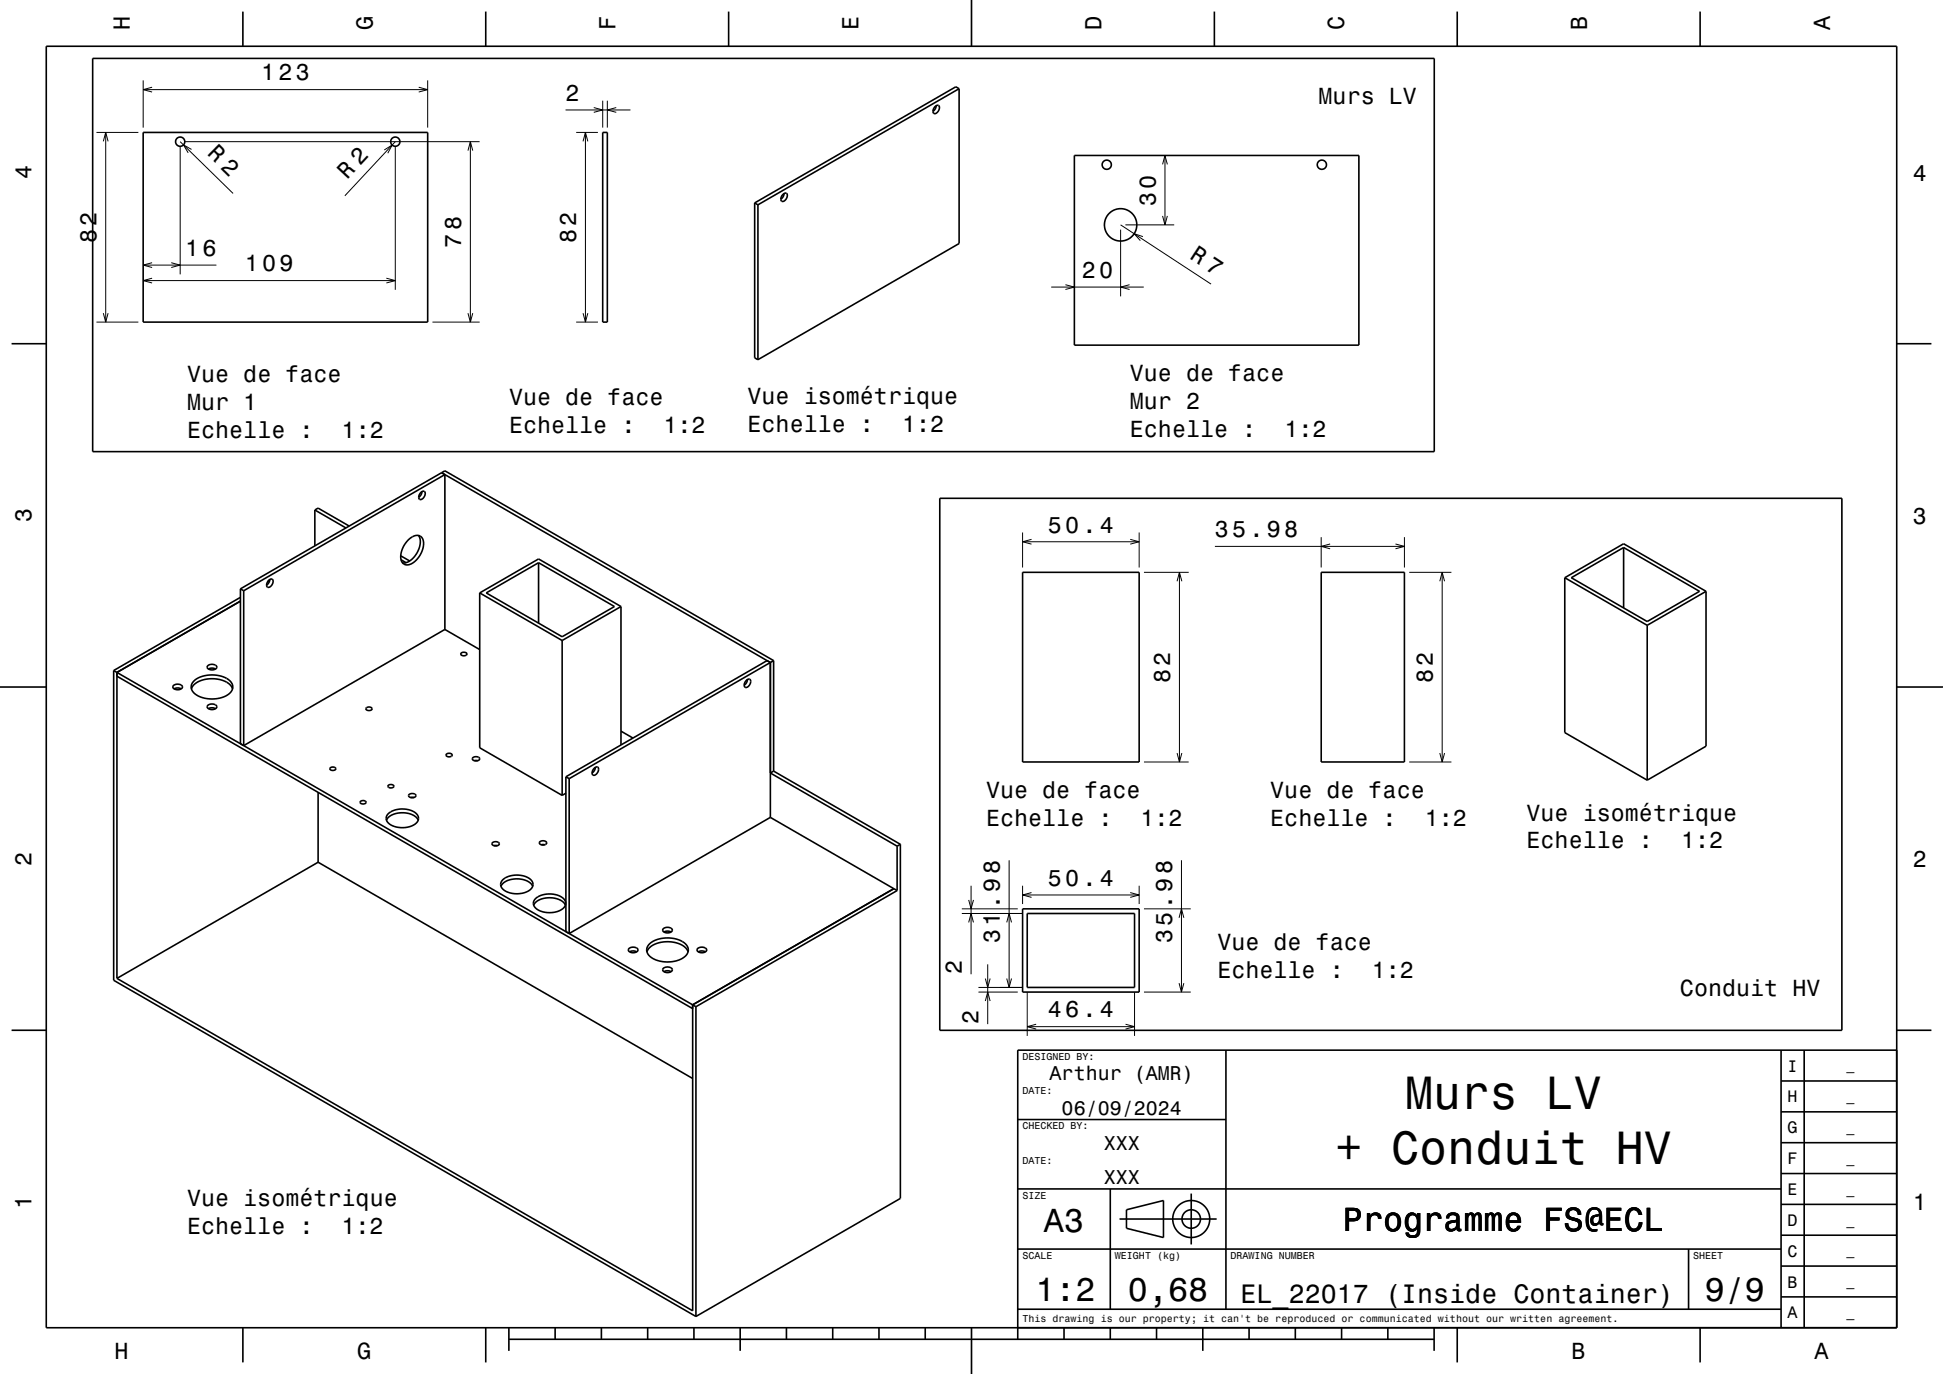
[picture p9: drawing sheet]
<svg xmlns="http://www.w3.org/2000/svg" width="420mm" height="297mm" viewBox="0 0 420 297" stroke-linecap="round" stroke-linejoin="round" font-family="sans-serif">
<g fill="none" stroke="#000" stroke-width=".22">
<path d="M30.9 17.4v10.2M30.9 19.4h61.5M32.9 18.9l-2 .5 2 .5M90.5 18.9l1.9 .5-1.9 .5M92.4 17.4v10.2M20.8 28.6h9.1M22.3 30.6l.5-2 .6 2M22.8 28.6v41M38.9 31.7v27.6M38.9 30.6l11.5 11.2M40 30.6h63.7M41.4 32.3l-1.7-1 1 1.7"/>
<path d="M83.1 32.4l1.7-1-1 1.7M85.4 31.7v31M85.4 30.6l-10.9 11.7M101.2 32.6l.5-2 .5 2M101.7 30.6v39M122.2 23.8h14.1M124.5 28.6h4.7M126 30.6l.5-2 .6 2M126.5 28.6v41M128.4 23.3l1.9 .5-1.9 .5M130.3 21.8v5.8M131.3 21.8v5.8"/>
<path d="M133.2 23.3l-1.9 .5 1.9 .5M251.3 35.5l.5-1.9 .5 1.9M251.8 33.6v15M30.9 57.3h15.9M32.9 56.8l-2 .5 2 .5M37 56.8l1.9 .5-1.9 .5M242.2 49.6v14.5M242.2 48.6l19.6 12.8M243.3 48.6h10.5M247.1 51.1l-1.9-.6 1.3 1.5M251.3 46.7l.5 1.9 .5-1.9M20.8 69.6h9.1"/>
<path d="M22.3 67.7l.5 1.9 .6-1.9M30.9 60.7h54.5M32.9 60.1l-2 .6 2 .5M83.5 60.1l1.9 .6-1.9 .5M93.5 69.6h10.2M101.2 67.7l.5 1.9 .5-1.9M124.5 69.6h4.7M126 67.7l.5 1.9 .6-1.9M227.2 62.1h20M230.3 61.5l1.9 .6-1.9 .5M244.2 61.5l-2 .6 2 .5M221 115.1v7.6"/>
<path d="M221 117.1h25.2M223 116.6l-2 .5 2 .5M244.3 116.6l1.9 .5-1.9 .5M246.2 115.1v7.6M262.6 118.1h41M285.6 116.1v6.6M287.5 117.6l-1.9 .5 1.9 .5M301.7 117.6l1.9 .5-1.9 .5M303.6 116.1v6.6M247.3 123.7h9.7M254.4 125.6l.6-1.9 .5 1.9M255 123.7v41"/>
<path d="M304.6 123.7h9.1M311.2 125.6l.5-1.9 .6 1.9M311.7 123.7v41M247.3 164.7h9.7M254.4 162.8l.6 1.9 .5-1.9M304.6 164.7h9.1M311.2 162.8l.5 1.9 .6-1.9M207.9 196.5h12.1M207.9 197.5h13.1M209.4 194.5l.5 2 .5-2M209.4 199.4l.5-1.9 .5 1.9M209.9 191.5v19.1"/>
<path d="M217.6 199.4l.5-1.9 .6 1.9M218.1 185.9v27.5M221 191.5v3.9M221 193.5h25.2M223 192.9l-2 .6 2 .5M244.3 192.9l1.9 .6-1.9 .5M246.2 191.5v3.9M247.3 196.5h10.1M254.9 198.4l.5-1.9 .5 1.9M255.4 185.9v28.5M211.5 214.4h8.5M211.5 213.4h9.5"/>
<path d="M213 216.4l.5-2 .5 2M213 211.5l.5 1.9 .5-1.9M213.5 208.4v13M217.6 211.5l.5 1.9 .6-1.9M222 214.5v9.4M245.2 214.5v9.4M247.3 214.4h10.1M254.9 212.5l.5 1.9 .5-1.9M222 221.9h23.2M224 221.4l-2 .5 2 .5M243.3 221.4l1.9 .5-1.9 .5"/>
</g>
<g fill="none" stroke="#000" stroke-width=".35">
<path d="M10 10h400v277h-400zM20 12.6h290v85h-290zM52.5 2.5v7.5M105 2.5v7.5M157.5 2.5v7.5M207.3 19.2v33.4l-43.5 25.2M207.3 19.2l-43.5 25.1M207.3 19.2l-.7-.4-43.5 25.1M210 0v10M262.5 2.5v7.5M315 2.5v7.5M367.5 2.5v7.5"/>
<path d="M30.9 28.6h61.5v41h-61.5zM130.3 28.6h1v41h-1zM202.1 23.1a.55 .55 0 0 1 .7-.3 .55 .55 0 0 1 .2 .8 .87 .87 0 0 1-1.2 .8l-.1-.7zM202.4 22.8l-.3 .8-.4 .5M232.2 33.6h61.5v41h-61.5zM163.1 43.9l.7 .4M163.1 43.9v33.4l.7 .5M163.8 44.3v33.5M169.2 42.1a.55 .55 0 0 1 .7-.3 .55 .55 0 0 1 .3 .8 .87 .87 0 0 1-1.3 .8l-.1-.7zM169.5 41.8l-.2 .8-.5 .5M2.5 74.3h7.5M410 74.3h7.5"/>
<path d="M68.1 110.2v7.8M68.1 110.2l6.7 3.9M68.1 110.2l.7-.4 6.7 3.9M88.3 116.7a2.01 2.01 0 0 1 2.9-.5 4.3 4.3 0 0 1-1.2 4.9 2.08 2.08 0 0 1-2.9 .7 4 4 0 0 1 .8-4.7zM90.5 115.7a4.3 4.3 0 0 1-1.3 5l-1 .8-1.2 .2M90.9 106.5a.55 .55 0 0 1 .8-.3 .55 .55 0 0 1 .2 .8 .87 .87 0 0 1-1.3 .8v-.6zM91.2 106.3l-.2 .7-.5 .5M95.5 102.2l71 41M95.5 102.2l.7-.4 71 41M95.5 102.2l-43.5 25.1M203.1 107.7h195v115h-195zM351 118.3v13.1"/>
<path d="M52 129.1l-27.4 15.8M52 129.9l-26.7 15.5M52 127.3l.7 .4M52 127.3v33.5M52.7 127.7v33.5l43.5-25.1M52.7 127.7l43.5-25.1v33.5M58 125.5a.55 .55 0 0 1 .8-.3 .55 .55 0 0 1 .2 .8 .87 .87 0 0 1-1.3 .8v-.7zM58.3 125.5l-.4 .2M58.3 125.2l-.2 .8-.5 .5M86.6 120.1l2 1.2M86.7 121l1.1 .6M96.2 136.1l7.5 4.3"/>
<path d="M103.7 128.2v33.4l17.8 10.3M103.7 128.2l12.7-7.4 17.8 10.3M103.7 128.2l17.8 10.3M105.1 128.2l11.3-6.6 16.4 9.5-11.3 6.5zM116.4 121.6v13.1M121.5 138.5v33.4M134.2 131.1l-12.7 7.4M134.2 131.1v29.9M221 123.7h25.2v41h-25.2zM285.6 123.7h18v41h-18zM338.2 124.9v33.5l17.9 10.2M338.2 124.9l12.8-7.4 17.8 10.3"/>
<path d="M338.2 124.9l17.9 10.3M339.7 124.9l11.3-6.6 16.4 9.5-11.3 6.5zM356.1 135.2v33.4M368.8 127.8v33.5l-12.7 7.3M368.8 127.8l-12.7 7.4M0 148.5h10M24.6 144.9l.7 .5M24.6 144.9v67l125.8 72.7M25.3 145.4l125.1 72.2M25.3 145.4v66.1M25.3 146.2l124.4 71.8M37.5 148.2a1.25 1.25 0 0 1 1.9 .3 1.23 1.23 0 0 1-2.1 0z"/>
<path d="M37.6 148.9a1.64 1.64 0 0 1 1.6 0M41.4 148.9a4.5 4.5 0 0 1 4.7-2.2 4.3 4.3 0 0 1 4.2 2.2M41.9 147.2a6.4 6.4 0 0 1 8 .2 1.95 1.95 0 0 1-1.2 3.1 6.4 6.4 0 0 1-7-1 1.66 1.66 0 0 1 .2-2.3zM44.9 143.9a1.25 1.25 0 0 1 2 .3 1.23 1.23 0 0 1-2.1 0zM44.9 152.5a1.25 1.25 0 0 1 2 .3 1.23 1.23 0 0 1-2.1 0zM45 153.2a1.61 1.61 0 0 1 1.6 0M46.6 144.6l-.7-.2-.9 .2M46.6 144.6h.1M79.1 153a.78 .78 0 0 1 1.3 .3 .68 .68 0 0 1-.7 .4 .68 .68 0 0 1-.6-.7zM99.7 141.2a.67 .67 0 0 1 .7-.3 .67 .67 0 0 1 .5 .6 .77 .77 0 0 1-1.3-.2zM134.2 158l2.6 1.5M161.3 147.1a.55 .55 0 0 1 .7-.3 .55 .55 0 0 1 .2 .8 1 1 0 0 1-1.2 .9l-.1-.5z"/>
<path d="M161.6 146.9l-.3 .7-.4 .5M165.8 142.8l-43.5 25.1M166.5 143.2v33.5M166.5 143.2l-43.5 25.1M167.2 142.8v23.9M167.2 142.8l-.7 .4M410 148.5h10M68.8 171.3v15.1M71.4 166a.75 .75 0 0 1 1.2 .2 .64 .64 0 0 1-.7 .4 .64 .64 0 0 1-.5-.6zM77.9 173.3a.74 .74 0 0 1 1.2 .2 .64 .64 0 0 1-.7 .3 .64 .64 0 0 1-.5-.5zM83.5 177.3a4.3 4.3 0 0 1 5.2-1.4l1.1 .6 .6 .8M83.9 175.9a4.9 4.9 0 0 1 6.4 .3 1.59 1.59 0 0 1-1.2 2.3 4.9 4.9 0 0 1-5.4-.9l-.2-.8z"/>
<path d="M83.9 169.8a.64 .64 0 0 1 .7-.3 .64 .64 0 0 1 .5 .6 .75 .75 0 0 1-1.3-.2zM88.4 171.8a.93 .93 0 0 1 1.5 .2 .88 .88 0 0 1-.8 .4 .88 .88 0 0 1-.8-.5zM88.7 172.4h.8M96.5 163a.67 .67 0 0 1 .7-.2 .67 .67 0 0 1 .5 .6 .77 .77 0 0 1-1.3-.3zM102.2 163.8a.82 .82 0 0 1 .8-.3 .82 .82 0 0 1 .6 .7 .9 .9 0 0 1-1.5-.3zM102.5 164.4h.8M122.3 171.5l-.8 .4M122.3 167.9v33.5M122.3 167.9l.7 .4M123 168.3v33.5l43.5-25.1M128.4 166.1a.54 .54 0 0 1 .7-.3 .54 .54 0 0 1 .2 .8 1 1 0 0 1-1.2 .9l-.1-.7zM128.7 165.9l-.2 .7-.5 .5"/>
<path d="M166.5 176.7l27.4 15.8M167.2 166.7l-.7 .4 27.4 15.8M167.2 166.7l27.4 15.8M68.8 186.4l-43.5 25.1M68.8 186.4l80.9 46.7M106.4 182.2a.82 .82 0 0 1 .9-.3 .82 .82 0 0 1 .6 .6 .9 .9 0 0 1-1.5-.2zM106.8 182.8h.7M108.3 191.6a4.1 4.1 0 0 1 4.7-1.5l1.4 .6 .7 .9M108.7 190.1a4.9 4.9 0 0 1 6.3 .4 1.61 1.61 0 0 1-1.2 2.3 4.9 4.9 0 0 1-5.4-.9l-.2-.8zM115.4 195.7a4.3 4.3 0 0 1 4.9-1.5l1.3 .7 .6 .8M115.7 194.3a4.9 4.9 0 0 1 6.4 .3 1.62 1.62 0 0 1-1.2 2.3 4.8 4.8 0 0 1-5.4-.9l-.2-.9zM116.7 181.9a.91 .91 0 0 1 1.5 .4 .94 .94 0 0 1-1.6-.1z"/>
<path d="M117 182.6h.8M193.2 192.1l-43.5 25.1v66.1l-124.4-71.8M193.9 192.5l-43.5 25.1M193.9 182.9v9.6M194.6 182.5v76.5l-44.2 25.6M194.6 182.5l-.7 .4M221 196.5h25.2v17.9h-25.2zM222 197.5h23.2v15.9h-23.2zM135.9 205.1a1.24 1.24 0 0 1 2 .3 1.23 1.23 0 0 1-2.1-.1zM136.1 205.7a1.62 1.62 0 0 1 1.5 0M139.8 205.7a4.5 4.5 0 0 1 4.6-2.1 4.4 4.4 0 0 1 4.3 2.1M140.4 204a6.4 6.4 0 0 1 8 .2 1.88 1.88 0 0 1-1 3 6.5 6.5 0 0 1-7.2-.7 1.68 1.68 0 0 1 .2-2.5z"/>
<path d="M143.3 209.4a1.25 1.25 0 0 1 2 .3 1.23 1.23 0 0 1-2.1-.1zM143.3 200.8a1.25 1.25 0 0 1 2 .3 1.23 1.23 0 0 1-2.1 0zM143.5 210a1.61 1.61 0 0 1 1.6 0M143.5 201.5a1.61 1.61 0 0 1 1.6 0M150.4 217.6v67M150.8 205.1a1.25 1.25 0 0 1 2 .3 1.23 1.23 0 0 1-2.1-.1zM150.9 205.7a1.62 1.62 0 0 1 1.6 0M2.5 222.7h7.5M265 227v56M385 233.7h25M385 227v60M390 227v60"/>
<path d="M410 222.7h7.5M410 227h-190v62.5M220 257h165M220 242h45M240 257v26M257.5 258v11M385 253.7h25M385 247h25M385 240.3h25M220 270h165M242 263.5h21M243.5 261.5l8-2v8l-8-2z"/>
<path d="M365 270v13M385 273.7h25M385 267h25M385 260.3h25M52.5 287v7.5M105 287v7.5M110 289.5h200M110 287v5M120 287v2.5M130 287v2.5M140 287v2.5M150 287v2.5"/>
<path d="M160 287v5M170 287v2.5M180 287v2.5M190 287v2.5M200 287v2.5M210 287v10M220 283h165M230 287v2.5M240 287v2.5M250 287v2.5M260 287v5M270 287v2.5"/>
<path d="M280 287v2.5M290 287v2.5M300 287v2.5M310 287v5M315 287v7.5M367.5 287v7.5M385 280.3h25"/>
<circle cx="38.9" cy="30.6" r="1"/>
<circle cx="85.4" cy="30.6" r="1"/>
<circle cx="239.2" cy="35.6" r="1"/>
<circle cx="285.7" cy="35.6" r="1"/>
<circle cx="242.2" cy="48.6" r="3.5"/>
<circle cx="257.5" cy="263.5" r="2"/>
<circle cx="257.5" cy="263.5" r="4"/>
</g>
<g font-size="10.1">
<text x="303.7" y="239.6">Murs LV</text>
<text x="288.6" y="251.7">+ Conduit HV</text>
</g>
<g font-size="7.2">
<text x="225.7" y="266.3">A3</text>
<text x="290.3" y="266.1">Programme FS@ECL</text>
<text x="223.8" y="281.3">1:2</text>
<text x="243.8" y="281.3">0,68</text>
<text x="368.5" y="281.3">9/9</text>
</g>
<text font-size="5.8" x="268.2" y="281.6">EL_22017 (Inside Container)</text>
<text font-size="5.1" x="257" y="55.9" transform="rotate(33 257 55.9)">R 7</text>
<g font-size="5">
<text x="28.1" y="6.5" transform="rotate(-90 28.1 6.5)">H</text>
<text x="80.6" y="6.5" transform="rotate(-90 80.6 6.5)">G</text>
<text x="133.1" y="6.5" transform="rotate(-90 133.1 6.5)">F</text>
<text x="185.6" y="6.5" transform="rotate(-90 185.6 6.5)">E</text>
<text x="238.1" y="6.5" transform="rotate(-90 238.1 6.5)">D</text>
<text x="290.6" y="6.5" transform="rotate(-90 290.6 6.5)">C</text>
<text x="343.1" y="6.5" transform="rotate(-90 343.1 6.5)">B</text>
<text x="395.6" y="6.5" transform="rotate(-90 395.6 6.5)">A</text>
<text x="56.4" y="17.4">123</text>
<text x="122.2" y="21.8">2</text>
<text x="285" y="22.5">Murs LV</text>
<text x="44.6" y="33.4" transform="rotate(45 44.6 33.4)">R 2</text>
<text x="6.8" y="38.7" transform="rotate(-90 6.8 38.7)">4</text>
<text x="75.1" y="38.8" transform="rotate(-47 75.1 38.8)">R 2</text>
<text x="413.5" y="39">4</text>
<text x="249.8" y="44.5" transform="rotate(-90 249.8 44.5)">30</text>
<text x="20.8" y="52.5" transform="rotate(-90 20.8 52.5)">82</text>
<text x="99.7" y="53.5" transform="rotate(-90 99.7 53.5)">78</text>
<text x="124.5" y="52.5" transform="rotate(-90 124.5 52.5)">82</text>
<text x="40" y="55.3">16</text>
<text x="52.9" y="58.7">109</text>
<text x="233.8" y="60.1">20</text>
<text x="40.4" y="82.5">Vue de face</text>
<text x="244.2" y="82.5">Vue de face</text>
<text x="40.4" y="88.5">Mur 1</text>
<text x="110" y="87.5">Vue de face</text>
<text x="161.6" y="87.2">Vue isométrique</text>
<text x="244.2" y="88.5">Mur 2</text>
<text x="40.4" y="94.6">Echelle :</text>
<text x="73.8" y="94.6">1:2</text>
<text x="110" y="93.5">Echelle :</text>
<text x="143.4" y="93.5">1:2</text>
<text x="161.6" y="93.3">Echelle :</text>
<text x="195" y="93.3">1:2</text>
<text x="244.2" y="94.6">Echelle :</text>
<text x="277.6" y="94.6">1:2</text>
<text x="6.8" y="112.9" transform="rotate(-90 6.8 112.9)">3</text>
<text x="413.5" y="113.2">3</text>
<text x="226.5" y="115.1">50.4</text>
<text x="262.6" y="116.1">35.98</text>
<text x="253" y="147.6" transform="rotate(-90 253 147.6)">82</text>
<text x="309.7" y="147.6" transform="rotate(-90 309.7 147.6)">82</text>
<text x="213.1" y="172.6">Vue de face</text>
<text x="274.6" y="172.6">Vue de face</text>
<text x="213.1" y="178.6">Echelle :</text>
<text x="246.5" y="178.6">1:2</text>
<text x="274.6" y="178.6">Echelle :</text>
<text x="308" y="178.6">1:2</text>
<text x="330" y="177.4">Vue isométrique</text>
<text x="330" y="183.4">Echelle :</text>
<text x="363.4" y="183.4">1:2</text>
<text x="6.8" y="187.1" transform="rotate(-90 6.8 187.1)">2</text>
<text x="226.5" y="191.5">50.4</text>
<text x="413.5" y="187.4">2</text>
<text x="216.1" y="203.9" transform="rotate(-90 216.1 203.9)">31.98</text>
<text x="253.4" y="203.9" transform="rotate(-90 253.4 203.9)">35.98</text>
<text x="263.1" y="205.3">Vue de face</text>
<text x="207.9" y="210.6" transform="rotate(-90 207.9 210.6)">2</text>
<text x="263.1" y="211.3">Echelle :</text>
<text x="296.5" y="211.3">1:2</text>
<text x="363.1" y="215.3">Conduit HV</text>
<text x="211.5" y="221.4" transform="rotate(-90 211.5 221.4)">2</text>
<text x="226.5" y="219.9">46.4</text>
<text x="6.8" y="261.3" transform="rotate(-90 6.8 261.3)">1</text>
<text x="40.4" y="260.6">Vue isométrique</text>
<text x="413.5" y="261.6">1</text>
<text x="40.4" y="266.7">Echelle :</text>
<text x="73.8" y="266.7">1:2</text>
<text x="24.7" y="293.8">H</text>
<text x="77.2" y="293.8">G</text>
<text x="339.7" y="293.8">B</text>
<text x="392.2" y="293.8">A</text>
</g>
<g font-size="4.3">
<text x="226.9" y="233.5">Arthur (AMR)</text>
<text x="229.5" y="241">06/09/2024</text>
<text x="238.6" y="248.5">XXX</text>
<text x="238.6" y="256">XXX</text>
</g>
<g font-size="3.6">
<text x="386.4" y="231.6">I</text>
<text x="386.4" y="238.3">H</text>
<text x="386.4" y="245">G</text>
<text x="386.4" y="251.6">F</text>
<text x="386.4" y="258.3">E</text>
<text x="386.4" y="265">D</text>
<text x="386.4" y="271.6">C</text>
<text x="386.4" y="278.3">B</text>
<text x="386.4" y="285">A</text>
</g>
<g font-size="2.9">
<text x="399.1" y="231.4">_</text>
<text x="399.1" y="238">_</text>
<text x="399.1" y="244.7">_</text>
<text x="399.1" y="251.4">_</text>
<text x="399.1" y="258">_</text>
<text x="399.1" y="264.7">_</text>
<text x="399.1" y="271.4">_</text>
<text x="399.1" y="278">_</text>
<text x="399.1" y="284.7">_</text>
</g>
<g font-size="2.2">
<text x="221" y="229.1">DESIGNED BY:</text>
<text x="221" y="236.6">DATE:</text>
<text x="221" y="244.1">CHECKED BY:</text>
<text x="221" y="251.6">DATE:</text>
<text x="221" y="259.1">SIZE</text>
<text x="221" y="272.1">SCALE</text>
<text x="241" y="272.1">WEIGHT (kg)</text>
<text x="266" y="272.1">DRAWING NUMBER</text>
<text x="366" y="272.1">SHEET</text>
<text x="221" y="285.8">This drawing is our property; it can't be reproduced or communicated without our written agreement.</text>
</g>
</svg>
